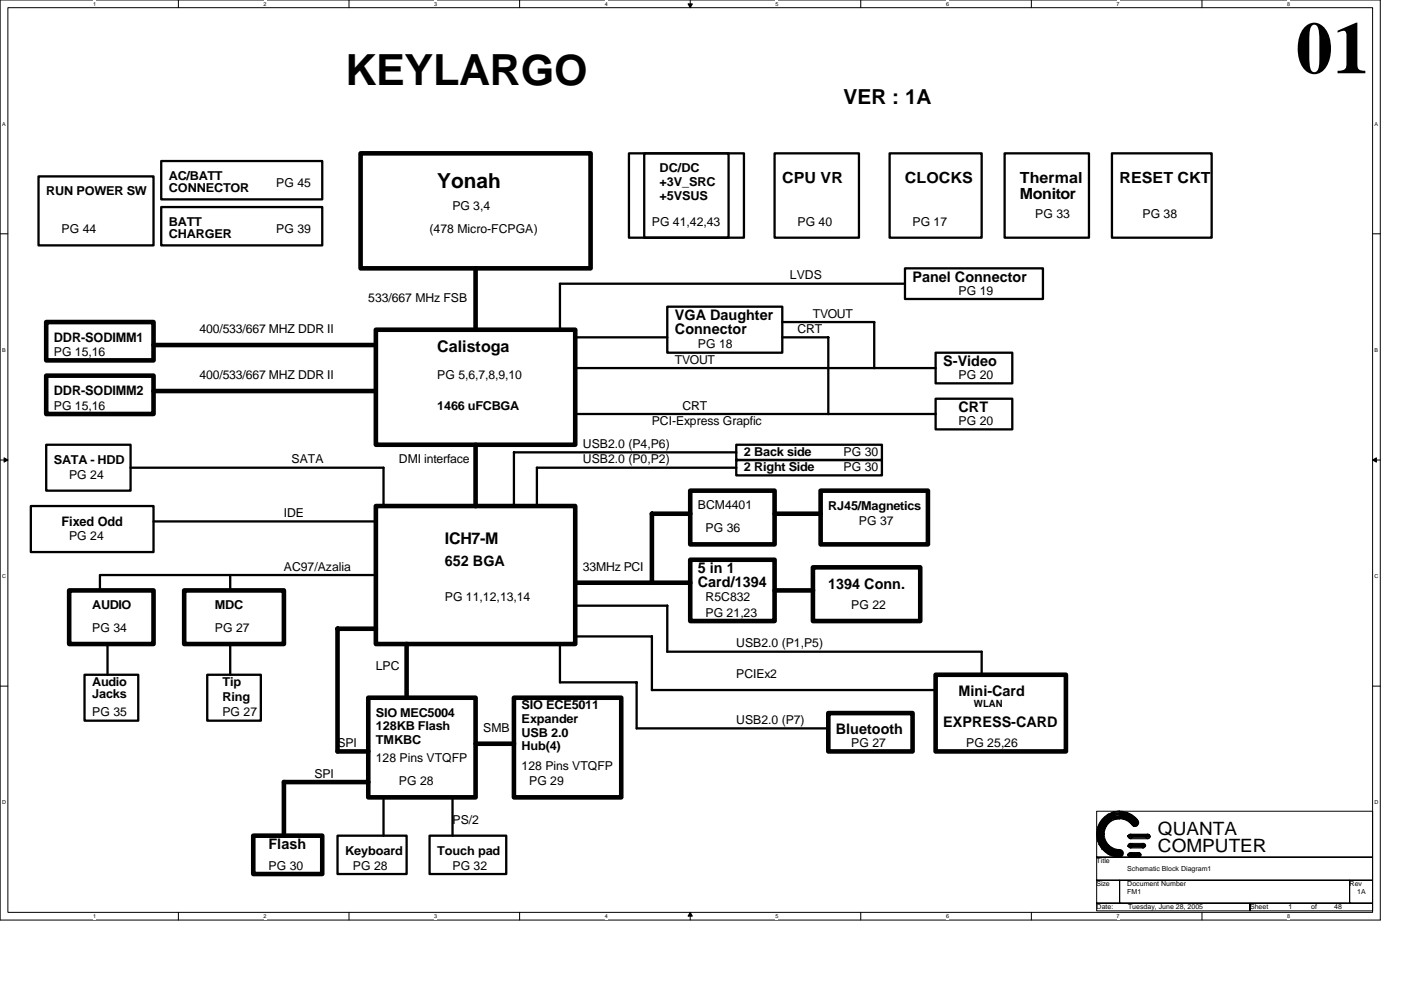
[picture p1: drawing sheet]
<svg xmlns="http://www.w3.org/2000/svg" width="297mm" height="210mm" viewBox="0 0 297 210" stroke-linecap="round" stroke-linejoin="round" font-family="sans-serif">
<path d="M0 0h292.6v195.1h-292.6zM1.7 1.6h289.3v191.8h-289.3z" fill="none" stroke="#000" stroke-width=".21"/>
<g fill="#fff">
<path d="M19.7 .2h.7v1.3h-.7z"/>
<path d="M19.7 193.6h.7v1.3h-.7z"/>
</g>
<path d="M37.8 0v1.6M37.8 193.4v1.7" fill="none" stroke="#000" stroke-width=".21"/>
<g fill="#fff">
<path d="M55.9 .2h.6v1.3h-.6z"/>
<path d="M55.9 193.6h.6v1.3h-.6z"/>
</g>
<path d="M74 0v1.6M74 193.4v1.7" fill="none" stroke="#000" stroke-width=".21"/>
<g fill="#fff">
<path d="M92.1 .2h.6v1.3h-.6z"/>
<path d="M92.1 193.6h.6v1.3h-.6z"/>
</g>
<path d="M110.2 0v1.6M110.2 193.4v1.7" fill="none" stroke="#000" stroke-width=".21"/>
<g fill="#fff">
<path d="M128.2 .2h.7v1.3h-.7z"/>
<path d="M128.2 193.6h.7v1.3h-.7z"/>
</g>
<path d="M146.3 0v1.6M146.3 193.4v1.7" fill="none" stroke="#000" stroke-width=".21"/>
<path d="M145.9 .8h.9l-.5 .8zM146.3 193.4l.5 .8h-.9z" fill="#000" stroke="#000" stroke-width=".21"/>
<g fill="#fff">
<path d="M164.4 .2h.7v1.3h-.7z"/>
<path d="M164.4 193.6h.7v1.3h-.7z"/>
</g>
<path d="M182.5 0v1.6M182.5 193.4v1.7" fill="none" stroke="#000" stroke-width=".21"/>
<g fill="#fff">
<path d="M200.6 .2h.6v1.3h-.6z"/>
<path d="M200.6 193.6h.6v1.3h-.6z"/>
</g>
<path d="M218.7 0v1.6M218.7 193.4v1.7" fill="none" stroke="#000" stroke-width=".21"/>
<g fill="#fff">
<path d="M236.7 .2h.7v1.3h-.7z"/>
<path d="M236.7 193.6h.7v1.3h-.7z"/>
</g>
<path d="M254.8 0v1.6M254.8 193.4v1.7" fill="none" stroke="#000" stroke-width=".21"/>
<g fill="#fff">
<path d="M272.9 .2h.7v1.3h-.7z"/>
<path d="M272.9 193.6h.7v1.3h-.7z"/>
<path d="M.5 25.6h.7v1.3h-.7z"/>
<path d="M291.4 25.6h.8v1.3h-.8z"/>
<path d="M.5 73.5h.7v1.3h-.7z"/>
<path d="M291.4 73.5h.8v1.3h-.8z"/>
</g>
<path d="M0 49.6h1.7M291 49.6h1.6" fill="none" stroke="#000" stroke-width=".21"/>
<g fill="#fff">
<path d="M.5 121.5h.8v1.3h-.8z"/>
<path d="M291.4 121.5h.9v1.3h-.9z"/>
</g>
<path d="M0 97.5h1.7M291 97.5h1.6" fill="none" stroke="#000" stroke-width=".21"/>
<path d="M.9 97.1l.8 .4-.8 .5zM291 97.5l.8-.4v.9z" fill="#000" stroke="#000" stroke-width=".21"/>
<g fill="#fff">
<path d="M.5 169.4h.8v1.3h-.8z"/>
<path d="M291.4 169.4h.9v1.3h-.9z"/>
</g>
<g fill="none" stroke="#000" stroke-width=".21">
<path d="M0 145.5h1.7M291 145.5h1.6M232.5 172h58.5v9.7h-58.5zM232.7 175.7v2.3M233.3 174.3v5.2l.2 .2M233.3 174.2l-.2 .4 .1 4.6-.2-.2v-4.1l-.2 .3 .1 3.3-.2-.5M233.5 174.1v5.5M233.6 173.9v6.2M233.7 173.9l-.2 .2M233.8 173.8v6.3M234 173.6v6.7M234 173.6l-.2 .2"/>
<path d="M234.1 173.3v2.8l.2-.5M234.3 178.2v2.3M234.3 178.2l-.2-.4v2.5h-.1M234.5 173.1v2.2l.1-.2M234.5 178.5v2.1M234.5 178.5l.1 .3M234.5 173.1l-.2 .2v2.3M234.6 178.8v2M234.8 179l.1 .2v1.9h.2M234.8 179v1.9M234.8 172.8l-.2 .2v2.1M235.1 179.3l.2 .2v1.8h.2l-.1-1.7 .2 .2v1.5l.2 .1v-1.6l.1 .2"/>
<path d="M235.1 172.6v1.9l.2-.3M235.1 179.3v1.8M235.1 172.6h-.2l.1 2-.2 .2v-2M235.6 173.9v-1.4l.2-.2v1.7M235.6 173.9l-.2 .2 .1-1.6-.2 .1v1.7M235.9 180v1.4h.2M236.1 173.5l1.2-.2a3.5 3.5 0 0 1 3.3 1.9M236.1 173.3l1.2-.2a3.7 3.7 0 0 1 3.3 1.8M236.1 173.2l1.2-.2a3.9 3.9 0 0 1 3.6 2.1M236.1 173l1.2-.2a4.1 4.1 0 0 1 3.7 2.3M236.1 172.8l1.2-.2a4.2 4.2 0 0 1 3.7 2.2M236.1 172.7l1.2-.2a4.4 4.4 0 0 1 3.9 2.3"/>
<path d="M236.1 172.4l1.2-.3a4.7 4.7 0 0 1 4.1 2.3M236.1 180v1.4M236.1 173.7l1.3-.2a3.4 3.4 0 0 1 3 1.8M236.1 172.1l-.2 .2v1.3l.2 .2v-1.7M236.2 172.5l1.1-.2a4.6 4.6 0 0 1 4 2.3M236.2 172.3v1.3M237.4 172l-1.5 .2M237.4 173.6l-1.2 .2M239.3 177h4.5M239.3 179h3.5l-.1 .2h-3.4l-.2 .1h3.8l-.2 .2M239.5 177.7h4.3M239.5 179.6h3.1"/>
<path d="M239.7 179.8h2.7M239.7 178.8h2.7M239.7 177.8h3.7M239.7 176.9h3.7M239.9 174.8l-1.1-.9-1.4-.3a3.2 3.2 0 0 0-3.3 3.2 3.3 3.3 0 0 0 3.3 3.3M241.2 173.8a4.8 4.8 0 0 0-3.9-1.8h.1a4.8 4.8 0 0 0-4.9 4.8 4.9 4.9 0 0 0 4.9 4.9M242.7 179.5h-3.6l.4 .2M243.7 177v.2h-4.6l.1 .2h4.7l-.2 .1M243.7 177.5h-4.4l.2 .2M232.5 191.5h32.5v1.6h-32.5zM232.5 186.6h4.9v4.9h-4.9zM232.5 181.7h58.5v4.9h-58.5z"/>
<path d="M234.3 180.4l.2 .2M234.6 180.8l.2 .2M236.1 180.1h.1v1.3h.2M236.6 180.1h-.2v1.3M236.7 180.1v1.5l.2-.2M236.7 180.1l-.5 1.5h.4v-1.5M237.1 180.4v1.2h.1M237.1 180.5l-.2-.4v1.3M237.4 186.6h48.7v4.9h-48.7zM237.4 180.3v1.3h.2l-.1-1.3h.2M237.4 180.3h-.2v1.3M237.7 180.3v1.3l.2-.2"/>
<path d="M238 181.3l.1-.7-.2-.2v1M239.3 180.9h2.5M239.5 181.6h2.3M239.7 180.8h1.8M239.7 181.7h1.8M241.8 180.9v.2h-2.6v.2h2.8M241.9 181.3l-.2 .1h-2.6l.4 .2M265 191.5h26v1.6h-26zM286.1 186.6h4.9v4.9h-4.9z"/>
<circle cx="239.7" cy="177.3" r=".48"/>
<circle cx="239.7" cy="179.3" r=".48"/>
<circle cx="240.6" cy="174.4" r=".8"/>
<circle cx="242.4" cy="179.3" r=".48"/>
<circle cx="243.4" cy="177.3" r=".48"/>
<circle cx="237.4" cy="180.9" r=".8"/>
<circle cx="239.7" cy="181.2" r=".48"/>
<circle cx="241.4" cy="181.2" r=".48"/>
</g>
<g fill="none" stroke="#000" stroke-width=".97">
<path d="M76.5 32.5h48.7v24.4h-48.7zM100.8 56.9v13M9.8 68.3h22.8v8.1h-22.8zM9.8 79.7h22.8v8.1h-22.8zM32.5 73.2h47.2M79.7 69.9h42.3v24.4h-42.3zM32.5 82.9h47.2M100.8 94.3v13M79.7 107.3h42.3v29.2h-42.3zM146.3 104h17.9v11.4h-17.9zM146.3 118.7h17.9v13h-17.9zM146.4 108.9h-8.2v14.7"/>
<path d="M164.2 108.9h9.8M174 104h22.7v11.4h-22.7zM14.7 125.2h17.9v11.3h-17.9zM39 125.2h21.2v11.3h-21.2zM79.7 133.3h-8.1v26h6.5M86.2 136.5v11.4M122 123.5h24.4M164.2 125.2h8.2M172.4 120.3h22.7v11.4h-22.7zM78.1 147.9h22.7v21.2h-22.7zM100.8 157.7h8.2M109 147.9h22.7v21.2h-22.7z"/>
<path d="M175.6 151.2h17.9v8.1h-17.9zM198.4 143.1h27.6v16.2h-27.6zM53.7 177.2h14.6v8.1h-14.6zM78.1 165.8h-17.9v11.4"/>
</g>
<g fill="none" stroke="#000" stroke-width=".49">
<path d="M8.2 37.4h24.4v14.6h-24.4zM34.2 34.1h34.1v8.2h-34.1zM133.3 32.5h21.2v17.9h-21.2zM136.6 32.5h21.1v17.9h-21.1zM164.2 32.5h17.9v17.9h-17.9zM188.6 32.5h19.5v17.9h-19.5zM213 32.5h17.9v17.9h-17.9zM235.8 32.5h21.1v17.9h-21.1zM34.2 43.9h34.1v8.1h-34.1zM191.9 56.9h29.2v6.5h-29.2zM118.7 60.2h73.2M118.7 60.2v9.7"/>
<path d="M122 78h76.4M122 71.5h19.5M141.5 65h24.4v9.8h-24.4zM165.9 71.5h9.7M165.9 68.3h19.5v9.8M175.6 71.5v16.3M198.4 74.8h16.2v6.5h-16.2zM9.8 94.3h17.9v9.7h-17.9zM27.7 99.2h53.6v8.1M122 87.8h76.4M156.1 94.3h30.9v3.2h-30.9zM156.1 97.5h30.9v3.3h-30.9z"/>
<path d="M156.1 99.2h-42.3v8.1M156.1 95.9h-47.1v11.4M198.4 84.5h16.2v6.5h-16.2zM6.5 107.3h26.1v9.8h-26.1zM32.6 110.6h47.1M22.8 136.5v6.6M48.8 121.9v3.3M48.8 136.5v6.6M79.7 121.9h-58.5v3.3M118.7 136.5v8.2M122 134.9h16.2v11.4M122 128.4h19.5v9.8h66.6v4.9"/>
<path d="M17.9 143.1h11.4v9.7h-11.4zM43.9 143.1h11.4v9.7h-11.4zM118.7 144.7h16.3M135 144.7v9.7h40.6M138.2 146.3h60.2M71.6 177.2h14.6v8.1h-14.6zM81.3 169v8.2M91.1 177.2h16.2v8.1h-16.2zM95.9 169v8.2"/>
</g>
<text font-size="15.6" x="274.8" y="15.5">01</text>
<text font-size="9.1" x="73.2" y="18">KEYLARGO</text>
<g font-size="4.4">
<text x="178.9" y="21.9">VER : 1A</text>
<text x="92.7" y="39.8">Yonah</text>
</g>
<g font-size="3.9">
<text x="245.5" y="177.1">QUANTA</text>
<text x="245.5" y="180.6">COMPUTER</text>
</g>
<g font-size="3.4">
<text x="92.7" y="74.7">Calistoga</text>
<text x="94.3" y="115.3">ICH7-M</text>
</g>
<g font-size="3.3">
<text x="165.9" y="38.8">CPU VR</text>
<text x="191.9" y="38.8">CLOCKS</text>
<text x="216.3" y="38.8">Thermal</text>
<text x="237.4" y="38.8">RESET CKT</text>
<text x="216.3" y="42.2">Monitor</text>
</g>
<g font-size="3.1">
<text x="193.5" y="59.8">Panel Connector</text>
<text x="143.1" y="67.9">VGA Daughter</text>
<text x="143.1" y="70.8">Connector</text>
<text x="200" y="77.6">S-Video</text>
<text x="203.2" y="87.4">CRT</text>
<text x="94.3" y="119.9">652 BGA</text>
<text x="148" y="121.5">5 in 1</text>
<text x="148" y="124.5">Card/1394</text>
<text x="175.6" y="124.8">1394 Conn.</text>
<text x="203.2" y="147.5">Mini-Card</text>
<text x="177.2" y="155.7">Bluetooth</text>
<text x="200" y="154.1">EXPRESS-CARD</text>
<text x="56.9" y="180">Flash</text>
</g>
<g font-size="2.8">
<text x="11.4" y="72.5">DDR-SODIMM1</text>
<text x="11.4" y="83.8">DDR-SODIMM2</text>
<text x="13.1" y="111.5">Fixed Odd</text>
</g>
<g font-size="2.6">
<text x="9.8" y="41.4">RUN POWER SW</text>
<text x="35.8" y="38.2">AC/BATT</text>
<text x="35.8" y="40.7">CONNECTOR</text>
<text x="58.6" y="39.7">PG 45</text>
<text x="139.8" y="36.6">DC/DC</text>
<text x="139.8" y="39.5">+3V_SRC</text>
<text x="35.8" y="47.9">BATT</text>
<text x="95.9" y="44.6">PG 3,4</text>
<text x="138.2" y="47.9">PG 41,42,43</text>
<text x="139.8" y="42.4">+5VSUS</text>
<text x="169.1" y="47.9">PG 40</text>
<text x="193.5" y="47.9">PG 17</text>
<text x="219.5" y="46.2">PG 33</text>
<text x="242.2" y="46.2">PG 38</text>
<text x="13.1" y="49.5">PG 44</text>
<text x="35.8" y="50.5">CHARGER</text>
<text x="58.6" y="49.5">PG 39</text>
<text x="91.1" y="49.5">(478 Micro-FCPGA)</text>
<text x="167.5" y="59.2">LVDS</text>
<text x="78.1" y="64.1">533/667 MHz FSB</text>
<text x="203.2" y="62.5">PG 19</text>
<text x="42.3" y="70.6">400/533/667 MHZ DDR II</text>
<text x="169.1" y="70.6">CRT</text>
<text x="172.4" y="67.4">TVOUT</text>
<text x="11.4" y="75.5">PG 15,16</text>
<text x="143.1" y="77.1">TVOUT</text>
<text x="148" y="73.9">PG 18</text>
<text x="42.3" y="80.4">400/533/667 MHZ DDR II</text>
<text x="92.7" y="80.4">PG 5,6,7,8,9,10</text>
<text x="203.2" y="80.4">PG 20</text>
<text x="11.4" y="86.9">PG 15,16</text>
<text x="92.7" y="87">1466 uFCBGA</text>
<text x="144.7" y="86.9">CRT</text>
<text x="123.6" y="95">USB2.0 (P4,P6)</text>
<text x="138.2" y="90.1">PCI-Express Grapfic</text>
<text x="203.2" y="90.1">PG 20</text>
<text x="11.4" y="98.3">SATA - HDD</text>
<text x="14.7" y="101.5">PG 24</text>
<text x="61.8" y="98.2">SATA</text>
<text x="84.6" y="98.2">DMI interface</text>
<text x="123.6" y="98.2">USB2.0 (P0,P2)</text>
<text x="157.7" y="99.9">2 Right Side</text>
<text x="157.7" y="96.7">2 Back side</text>
<text x="178.9" y="96.6">PG 30</text>
<text x="178.9" y="99.9">PG 30</text>
<text x="148" y="108">BCM4401</text>
<text x="60.2" y="109.6">IDE</text>
<text x="149.6" y="112.9">PG 36</text>
<text x="175.6" y="108.1">RJ45/Magnetics</text>
<text x="182.1" y="111.3">PG 37</text>
<text x="14.7" y="114.5">PG 24</text>
<text x="60.2" y="121">AC97/Azalia</text>
<text x="123.6" y="121">33MHz PCI</text>
<text x="19.6" y="129.2">AUDIO</text>
<text x="45.6" y="129.2">MDC</text>
<text x="94.3" y="127.5">PG 11,12,13,14</text>
<text x="149.6" y="127.5">R5C832</text>
<text x="149.6" y="130.7">PG 21,23</text>
<text x="180.5" y="129.1">PG 22</text>
<text x="19.6" y="134">PG 34</text>
<text x="45.6" y="134">PG 27</text>
<text x="156.1" y="137.3">USB2.0 (P1,P5)</text>
<text x="79.7" y="142.1">LPC</text>
<text x="156.1" y="143.8">PCIEx2</text>
<text x="19.6" y="145.5">Audio</text>
<text x="19.6" y="148">Jacks</text>
<text x="47.2" y="145.5">Tip</text>
<text x="47.2" y="148.7">Ring</text>
<text x="19.6" y="151.9">PG 35</text>
<text x="47.2" y="151.9">PG 27</text>
<text x="79.7" y="152">SIO MEC5004</text>
<text x="79.7" y="154.9">128KB Flash</text>
<text x="102.5" y="155.1">SMB</text>
<text x="110.6" y="150.3">SIO ECE5011</text>
<text x="110.6" y="153.3">Expander</text>
<text x="156.1" y="153.5">USB2.0 (P7)</text>
<text x="71.6" y="158.4">SPI</text>
<text x="79.7" y="161.6">128 Pins VTQFP</text>
<text x="79.7" y="157.8">TMKBC</text>
<text x="110.6" y="156.2">USB 2.0</text>
<text x="110.6" y="159.1">Hub(4)</text>
<text x="180.5" y="158.4">PG 27</text>
<text x="204.9" y="158.4">PG 25,26</text>
<text x="66.7" y="164.9">SPI</text>
<text x="84.6" y="166.5">PG 28</text>
<text x="110.6" y="163.3">128 Pins VTQFP</text>
<text x="112.2" y="166.5">PG 29</text>
<text x="95.9" y="174.6">PS/2</text>
<text x="56.9" y="184.4">PG 30</text>
<text x="73.2" y="181.2">Keyboard</text>
<text x="74.8" y="184.4">PG 28</text>
<text x="92.7" y="181.2">Touch pad</text>
<text x="95.9" y="184.4">PG 32</text>
</g>
<text font-size="2.1" x="206.5" y="149.9">WLAN</text>
<g font-size="1.5">
<text x="232.5" y="183">Title</text>
<text x="239" y="184.7">Schematic Block Diagram1</text>
<text x="232.5" y="187.9">Size</text>
<text x="239" y="187.9">Document Number</text>
<text x="239" y="189.6">FM1</text>
<text x="286.1" y="187.9">Rev</text>
<text x="287.8" y="189.6">1A</text>
<text x="232.5" y="192.8">Date:</text>
<text x="239.2" y="192.8">Tuesday, June 28, 2005</text>
<text x="265" y="192.8">Sheet</text>
<text x="273.2" y="192.8">1</text>
<text x="278" y="192.8">of</text>
<text x="282.9" y="192.8">48</text>
</g>
<g font-size="1.2">
<text x="19.7" y="1.2">1</text>
<text x="55.9" y="1.2">2</text>
<text x="92.1" y="1.2">3</text>
<text x="128.2" y="1.2">4</text>
<text x="164.4" y="1.2">5</text>
<text x="200.6" y="1.2">6</text>
<text x="236.7" y="1.2">7</text>
<text x="272.9" y="1.2">8</text>
<text x=".5" y="26.6">A</text>
<text x="291.4" y="26.6">A</text>
<text x=".5" y="74.6">B</text>
<text x="291.4" y="74.6">B</text>
<text x=".5" y="122.5">C</text>
<text x="291.4" y="122.5">C</text>
<text x=".5" y="170.5">D</text>
<text x="291.4" y="170.5">D</text>
<text x="19.7" y="194.7">1</text>
<text x="55.9" y="194.7">2</text>
<text x="92.1" y="194.7">3</text>
<text x="128.2" y="194.7">4</text>
<text x="164.4" y="194.7">5</text>
<text x="200.6" y="194.7">6</text>
<text x="236.7" y="194.7">7</text>
<text x="272.9" y="194.7">8</text>
</g>
</svg>
